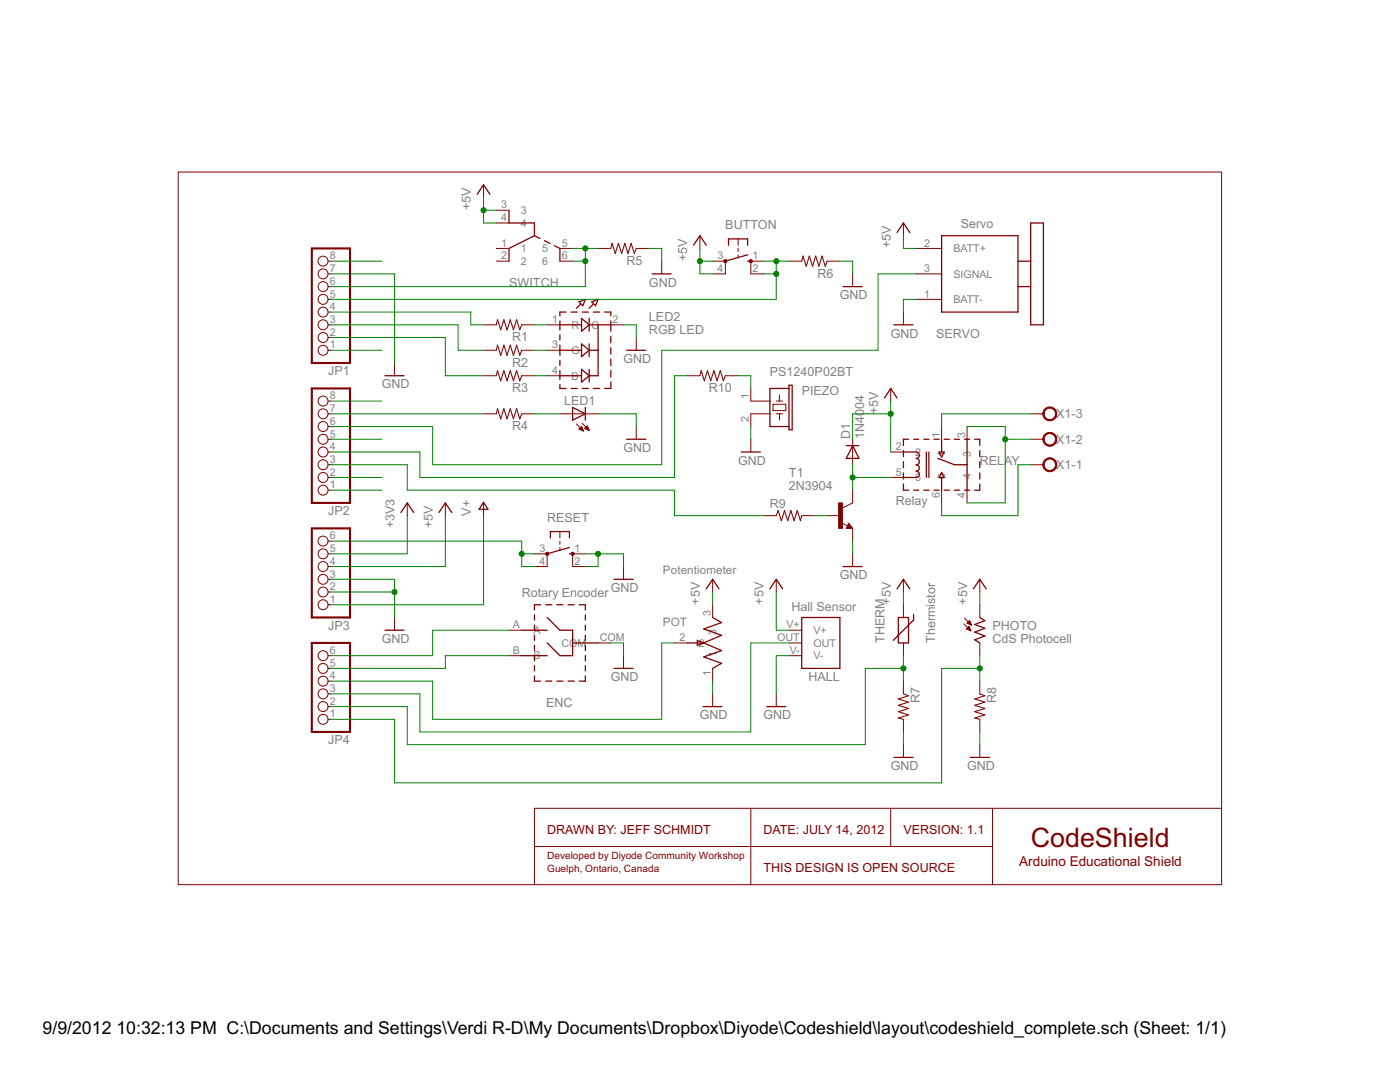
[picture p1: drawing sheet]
<svg xmlns="http://www.w3.org/2000/svg" width="279mm" height="216mm" viewBox="0 0 279 216" stroke-linecap="round" stroke-linejoin="round" font-family="sans-serif">
<g fill="none" stroke="#800000" stroke-width=".2">
<path d="M35.6 34.3h208.2v142.2h-208.2zM96.5 36.9v2.5M65.5 59.7h.5M65.5 57.2h.5M65.5 54.7h.5M65.5 52.1h.5M99 52.1h2.6M99 49.6h2.6M99 42h2.6M99 44.5h2.6M111.7 52.1h2.6M111.7 49.6h2.6"/>
<path d="M119.4 49.6h2.5M127 49.6h2.5M132.1 52.1v2.6M139.7 47v2.6M142.2 52.1h2.6v2.6h-2.6M147.3 47.7v1.2M147.3 49.6v.6M147.3 50.8v.7M152.4 52.1h-2.6v2.6h2.6M157.5 52.1h2.5M165.1 52.1h2.5M170.2 54.7v2.5"/>
<path d="M180.3 44.5v2.5M182.8 59.7h5.1M182.8 54.7h5.1M182.8 49.6h5.1M65.5 69.9h.5M65.5 67.4h.5M65.5 64.8h.5M65.5 62.3h.5M78.7 72.4v2.6M96.5 69.9h2.5M96.5 64.8h2.5M96.5 75h2.5"/>
<path d="M104.1 69.9h2.6M104.1 64.8h2.6M104.1 75h2.6M109.2 69.9h2.5M109.2 64.8h2.5M109.2 75h2.5M121.9 64.8h2.5M127 67.4v2.5M137.1 75h2.6M144.8 75h2.5M149.8 77.5v2.5h3.8M155.6 78.8v1.2"/>
<path d="M177.8 77.5v2.5M180.3 62.3v2.5M65.5 97.8h.5M65.5 95.3h.5M65.5 92.7h.5M65.5 90.2h.5M65.5 87.7h.5M65.5 85.1h.5M65.5 82.6h.5M65.5 80h.5M96.5 82.6h2.5M104.1 82.6h2.6"/>
<path d="M111.7 82.6h7.7M115 84.6l1.4 1.4M115.5 85.6l.6-.5 .3 .9zM115.6 85.6h.7M115.7 85.5h.5M115.8 85.7h.5M115.8 85.3h.4M116 85.2h.1M116 85.8h.4M116.2 84.5l1.4 1.4M116.3 86h.1M116.7 85.5h.7"/>
<path d="M116.8 85.3h.5M116.9 85.6h.6M117 85.2h.3M117.1 85.1h.2M117.2 85.7h.3M117.2 85l.4 .9-.9-.4zM117.5 85.8h.1M127 85.1v2.6M149.8 87.7v2.5M153.6 82.6h-3.8v2.5M154.3 80.7h2.5v1.2h-2.5zM154.9 82.6h1.3"/>
<path d="M154.9 80h1.3M155.6 82.6v1.2M170.2 87.7v5M170.2 97.8v2.6l-2.1 1M177.8 95.3h2.5M177.8 90.2h2.5M187.9 85.1v2.6M187.9 97.8v2.6M193 85.1v2.6M193 97.8v2.6M205.7 92.7h2.5M205.7 87.7h2.5"/>
<path d="M205.7 82.6h2.5M65.5 118.1h.5M65.5 115.6h.5M65.5 113.1h.5M65.5 110.5h.5M65.5 108h.5M81.3 100.4v2.5M88.9 100.4v2.5M96.5 100.4v2.5M106.7 110.5h2.5v2.6h-2.5M111.7 106.1v1.2M111.7 108v.6"/>
<path d="M111.7 109.2v.7M116.8 110.5h-2.5v2.6h2.5M124.4 113.1v2.5M142.2 115.6v2.5M152.4 102.9h2.5M154.9 115.6v2.5M160 102.9h2.5M165.1 102.9h2.5M167.9 104.3l1.2 .6M169.4 104.4l.8 1h-1.3zM170.2 105.4v2.6M170.2 110.5v2.6"/>
<path d="M180.3 115.6v2.5M195.5 115.6v2.5M65.5 120.7h.5M65.5 138.5h.5M65.5 135.9h.5M65.5 133.4h.5M65.5 130.8h.5M78.7 123.2v2.6M101.6 130.8h2.5M101.6 125.8h2.5M119.4 128.3h2.5M124.4 130.8v2.6"/>
<path d="M134.6 128.3h2.5M142.2 120.7v2.5M142.2 133.4v2.5M142.2 138.5v2.5M154.9 138.5v2.5M157.5 130.8h2.5M157.5 128.3h2.5M157.5 125.8h2.5M180.3 120.7v2.5M180.3 128.3v2.5M180.3 135.9v2.6M192.4 124.5l1.4 1.4"/>
<path d="M192.5 123.3l1.4 1.4M192.9 125.5l.5-.5 .4 .9zM192.9 125.5h.7M193 125.4h.6M193 124.4l.5-.6 .4 .9zM193 124.3h.7M193.1 125.3h.4M193.2 124.2h.5M193.2 124.4h.6M193.2 125.6h.5M193.2 125.2h.3M193.3 124.1h.3"/>
<path d="M193.3 125h.1M193.4 124h.1M193.5 124.5h.3M193.5 125.8h.2M193.8 124.7h.1M195.5 120.7v2.5M195.5 128.3v2.5M195.5 135.9v2.6M65.5 143.5h.5M65.5 141h.5M180.3 143.5v2.5M180.3 148.6v2.5"/>
<path d="M195.5 143.5v2.5M195.5 148.6v2.5M106.7 168.9h91.4M149.8 161.3v15.2M177.8 161.3v7.6M198.1 161.3v15.2M243.8 161.3h-137.1v15.2"/>
<circle cx="64.5" cy="59.7" r=".99"/>
<circle cx="64.5" cy="57.2" r=".99"/>
<circle cx="64.5" cy="54.7" r=".99"/>
<circle cx="64.5" cy="52.1" r=".99"/>
<circle cx="64.5" cy="69.9" r=".99"/>
<circle cx="64.5" cy="62.3" r=".99"/>
<circle cx="64.5" cy="64.8" r=".99"/>
<circle cx="64.5" cy="67.4" r=".99"/>
<circle cx="64.5" cy="92.7" r=".99"/>
<circle cx="64.5" cy="90.2" r=".99"/>
<circle cx="64.5" cy="87.7" r=".99"/>
<circle cx="64.5" cy="97.8" r=".99"/>
<circle cx="64.5" cy="95.3" r=".99"/>
<circle cx="64.5" cy="85.1" r=".99"/>
<circle cx="64.5" cy="82.6" r=".99"/>
<circle cx="64.5" cy="80" r=".99"/>
<circle cx="64.5" cy="115.6" r=".99"/>
<circle cx="64.5" cy="108" r=".99"/>
<circle cx="64.5" cy="113.1" r=".99"/>
<circle cx="64.5" cy="118.1" r=".99"/>
<circle cx="64.5" cy="110.5" r=".99"/>
<circle cx="64.5" cy="130.8" r=".99"/>
<circle cx="64.5" cy="138.5" r=".99"/>
<circle cx="64.5" cy="135.9" r=".99"/>
<circle cx="64.5" cy="133.4" r=".99"/>
<circle cx="64.5" cy="120.7" r=".99"/>
<circle cx="64.5" cy="143.5" r=".99"/>
<circle cx="64.5" cy="141" r=".99"/>
</g>
<path d="M62.2 49.6h7.6v22.8h-7.6zM62.2 77.5h7.6v22.9h-7.6zM62.2 105.4h7.6v17.8h-7.6zM62.2 128.3h7.6v17.7h-7.6z" fill="none" stroke="#800000" stroke-width=".42"/>
<g fill="none" stroke="#800000" stroke-width=".25">
<path d="M95.2 38.8l1.3-1.9 1.3 1.9M101.6 42v2.5h5.1v2.5M106.7 47l-5.1 2.6v2.5M106.7 47l1.1 .6M108.6 48l1.1 .6M110.6 49l1.1 .6v2.5M130.2 54.7h3.8M138.4 48.9l1.3-1.9 1.2 1.9M145.4 48.9v-1.2h3.8v1.2M149.2 52.1h.6M149.2 50.8l-4.4 1.3M168.3 57.2h3.8"/>
<path d="M179 46.4l1.3-1.9 1.3 1.9M187.9 47h15.3v15.3h-15.3zM203.2 52.1h2.5M203.2 57.2h2.5M205.7 44.5h2.5v20.3h-2.5zM76.8 75h3.8M111.7 75h4.4M111.7 64v1.8M111.7 66.8v1.1M111.7 68.9v2M111.7 71.9v1M111.7 73.9v1.8"/>
<path d="M111.7 76.7v.8h1.3M111.7 64.8h4.4M111.7 69.9h4.4M113 62.3h-1.3v.7M114 77.5h1.2M114 62.3h1.2M115.5 60.2l1.3-.5-.5 1.3zM115.8 60.7l-.8 .8M116.1 63.5l1.5 1.3-1.5 1.3zM116.1 68.6l1.5 1.3-1.5 1.3zM116.1 73.7l1.5 1.3-1.5 1.2zM116.2 77.5h1.2"/>
<path d="M116.2 62.3h1.2M117.6 64.8h4.3M117.6 69.9h1.8M117.6 63.5v2.6M117.6 68.6v2.6M117.6 73.7v2.5M118.1 60.2l1.3-.5-.5 1.3zM118.3 60.7l-.7 .8M118.4 77.5h1.3M118.4 62.3h1.3M119.4 64.8v10.2h-1.8M120.7 62.3h1.2v.7"/>
<path d="M121.9 76.2v1.3h-1.2M121.9 64v2.1M121.9 67.1v1.3M121.9 69.4v1.3M121.9 71.6v1.3M121.9 73.9v1.3M125.1 69.9h3.8M157.5 77.5h-3.9v7.6h3.9M157.5 76.9h.6v8.8h-.6zM176.5 79.4l1.3-1.9 1.2 1.9M178.4 64.8h3.8M114.3 81.3l2.5 1.3-2.5 1.2z"/>
<path d="M116.8 81.3v2.5M125.1 87.7h3.8M147.9 90.2h3.8M168.9 88.9h2.5M170.2 88.9l1.2 2.6h-2.5zM180.3 90.2h2.5a.63 .63 0 0 1 .7 .6 .63 .63 0 0 1-.7 .7 .63 .63 0 0 1 .7 .6 .63 .63 0 0 1-.7 .6 .63 .63 0 0 1 .7 .7 .63 .63 0 0 1-.7 .6 .63 .63 0 0 1 .7 .6 .63 .63 0 0 1-.7 .7h-2.5M180.3 89.9v1.2M180.3 92.1v1.2M180.3 94.4v1.2M180.3 96.6v1.2h1M181.3 87.7h-1v1.2M182.3 87.7h1.1"/>
<path d="M182.3 97.8h1.1M184.4 87.7h1M184.4 97.8h1M184.9 90.2v5.1M185.4 90.2v5.1M186.4 87.7h1M186.4 97.8h1M187.2 91.5l3.3 1.2h2.5M187.4 90.2h1l-.5 1zM187.9 94.3l.5 1h-1zM187.9 87.7v2.5M187.9 95.3v2.5"/>
<path d="M188.4 87.7h1.1M188.4 97.8h1.1M190.5 87.7h1M190.5 97.8h1M192.5 87.7h1M192.5 97.8h1M193 87.7v10.1M194.5 87.7h1v1.2M195.5 96.6v1.2h-1M195.5 89.9v1.2M195.5 92.1v1.2M195.5 94.4v1.2"/>
<path d="M80 102.3l1.3-1.9 1.2 1.9M87.6 102.3l1.3-1.9 1.2 1.9M96.5 100.2l.9 1.4h-1.8zM109.8 107.3v-1.2h3.8v1.2M113.6 110.5h.7M113.6 109.2l-4.4 1.3M122.5 115.6h3.8M140.9 117.5l1.3-1.9 1.3 1.9M153.6 117.5l1.3-1.9 1.3 1.9M168.3 113.1h3.8M169.4 104.9l.1 .3h-.4l.3-.5 .5 .6h-.8M179 117.5l1.3-1.9 1.3 1.9"/>
<path d="M194.3 117.5l1.2-1.9 1.3 1.9M76.8 125.8h3.8M104.1 125.8h5.1M104.1 130.8h5.1M106.7 134.9v1h1.2M106.7 122.7v1M106.7 124.7v1.1M106.7 126.7v1.1M106.7 128.8v1M106.7 130.8v1M106.7 132.8v1.1M107.9 120.7h-1.2v1"/>
<path d="M108.9 135.9h1.2M108.9 120.7h1.2M109.2 123.2l2.5 2.6h2.6v5h-2.6l-2.5-2.5M111.1 135.9h1.3M111.1 120.7h1.3M113.4 135.9h1.2M113.4 120.7h1.2M114.3 128.3h5.1M115.6 120.7h1.2v1M116.8 122.7v1M116.8 124.7v1.1M116.8 126.7v1.1"/>
<path d="M116.8 128.8v1M116.8 130.8v1M116.8 132.8v1.1M116.8 134.9v1h-1.2M122.5 133.4h3.8M137.1 128.3h3.3M139.2 127.8l1.2 .5-1.2 .5zM140.4 128.3l3.6 1.5-3.6 1.3 3.6 1.3-1.8 1M142.2 123.2l1.8 1-3.6 1.3 3.6 1.3-3.6 1.5M160 123.2h7.6v10.2h-7.6zM179.3 123.2h2v5.1h-2zM182.3 122.6v1.1l-4 4.1"/>
<path d="M195.5 123.2l1.1 .6-2.1 .8 2.1 .8-2.1 .7 2.1 .8-2.1 .8 1 .6M140.3 141h3.8M153 141h3.8M178.4 151.1h3.8M193.6 151.1h3.8"/>
</g>
<g fill="#800000" stroke="#800000" stroke-width=".2">
<path d="M208.5 91.8a1.4 1.4 0 0 1 2.2 .2 1.4 1.4 0 0 1-.8 2.1 1.4 1.4 0 0 1-1.8-1.4h.3a1.15 1.15 0 0 1 1.6-1 1.15 1.15 0 0 1 .3 1.9 1.15 1.15 0 0 1-1.9-.6v-.3h-.3z" fill-rule="evenodd"/>
<path d="M208.5 86.7a1.4 1.4 0 0 1 2.2 .2 1.4 1.4 0 0 1-.8 2.1 1.4 1.4 0 0 1-1.8-1.3h.3a1.15 1.15 0 0 1 1.6-1.1 1.15 1.15 0 0 1 .3 1.9 1.15 1.15 0 0 1-1.9-.6v-.2h-.3z" fill-rule="evenodd"/>
<path d="M208.5 81.6a1.4 1.4 0 0 1 2.2 .3 1.4 1.4 0 0 1-.8 2 1.4 1.4 0 0 1-1.8-1.3h.3a1.15 1.15 0 0 1 1.6-1.1 1.15 1.15 0 0 1 .3 1.9 1.15 1.15 0 0 1-1.9-.5v-.3h-.3z" fill-rule="evenodd"/>
<circle cx="109.2" cy="110.5" r=".33"/>
<circle cx="114.3" cy="110.5" r=".33"/>
<circle cx="144.8" cy="52.1" r=".33"/>
<circle cx="149.8" cy="52.1" r=".33"/>
</g>
<path d="M121.9 49.6l.3-1 .6 2 .6-2 .7 2 .6-2 .6 2 .7-2 .6 2 .4-1M160 52.1l.3-1 .6 2 .6-2 .7 2 .6-2 .6 2 .7-2 .6 2 .4-1M99 64.8l.3-1 .6 2 .7-2 .6 2 .6-2 .7 2 .6-2 .6 2 .4-1M99 69.9l.3-1 .6 2 .7-2 .6 2 .6-2 .7 2 .6-2 .6 2 .4-1M99 75l.3-1 .6 2 .7-2 .6 2 .6-2 .7 2 .6-2 .6 2 .4-1M139.7 75l.2-1 .7 2 .6-2 .6 2 .7-2 .6 2 .6-2 .7 2 .4-1M99 82.6l.3-1 .6 2 .7-2 .6 2 .6-2 .7 2 .6-2 .6 2 .4-1M154.9 102.9l.4-1 .6 2 .7-2 .6 2 .6-2 .7 2 .6-2 .6 2 .3-1M180.3 138.5l1 .3-2 .7 2 .6-2 .6 2 .7-2 .6 2 .6-2 .7 1 .2M195.5 138.5l1.1 .3-2.1 .7 2.1 .6-2.1 .6 2.1 .7-2.1 .6 2.1 .6-2.1 .7 1 .2" fill="none" stroke="#800000" stroke-width=".21"/>
<path d="M167.4 100.4h.7v5h-.7z" fill="#800000" stroke="#800000" stroke-width=".2"/>
<g fill="none" stroke="#008000" stroke-width=".2">
<path d="M96.5 39.4v5.1h2.5M66 52.1h10.2M66 54.7h12.7v17.7M96.5 42h2.5M114.3 49.6h5.1M114.3 52.1h2.5M116.8 49.6v7.6h-50.8M129.5 49.6h2.6v2.5M139.7 52.1h2.5M139.7 49.6v5.1h2.5M152.4 52.1h5.1M152.4 54.7h2.5"/>
<path d="M154.9 52.1v7.6h-88.9M167.6 52.1h2.6v2.6M180.3 47v2.6h2.5M182.8 54.7h-7.6v15.2h-43.1v22.8h-45.8v-7.6h-20.3M182.8 59.7h-2.5v2.6M66 64.8h25.4v5.1h5.1M66 62.3h28v2.5h2.5M66 69.9h10.2M66 67.4h22.9v7.6h7.6M106.7 64.8h2.5M106.7 69.9h2.5M106.7 75h2.5"/>
<path d="M124.4 64.8h2.6v2.6M137.1 75h-2.5v20.3h-50.8v-5.1h-17.8M147.3 75h2.5v2.5M66 80h10.2M66 82.6h30.5M66 92.7h15.3v5.1h53.3v5.1h17.8M66 87.7h10.2M66 95.3h10.2M66 97.8h10.2M106.7 82.6h5M119.4 82.6h7.6v2.5M149.8 85.1v2.6"/>
<path d="M170.2 95.3h7.6M170.2 92.7v5.1M177.8 82.6h-7.6v5.1M177.8 80v10.2M193 85.1h7.6v15.3h-7.6M200.6 87.7h5.1M205.7 82.6h-17.8v2.5M205.7 92.7h-2.5v10.2h-15.3v-2.5M66 108h38.1v5.1h2.6M66 115.6h12.7v7.6M66 118.1h12.7M81.3 102.9v7.6h-15.3"/>
<path d="M88.9 102.9v10.2h-22.9M96.5 102.9v17.8h-30.5M104.1 110.5h2.6M116.8 110.5h7.6v2.6M119.4 110.5v2.6h-2.6M142.2 118.1v2.6M154.9 118.1v7.7h2.6M162.5 102.9h2.6M170.2 108v2.5M180.3 118.1v2.6M195.5 118.1v2.6M101.6 130.8h-12.7v2.6h-22.9"/>
<path d="M101.6 125.8h-15.3v5h-20.3M121.9 128.3h2.5v2.5M134.6 128.3h-2.5v15.2h-45.8v-7.6h-20.3M142.2 135.9v2.6M157.5 130.8h-2.6v7.7M157.5 128.3h-7.7v17.7h-66v-7.5h-17.8M180.3 133.4h-7.6v15.2h-91.4v-7.6h-15.3M180.3 130.8v5.1M195.5 133.4h-7.6v22.8h-109.2v-12.7h-12.7M195.5 130.8v5.1M180.3 146v2.6M195.5 146v2.6"/>
</g>
<g fill="#008000" stroke="#008000" stroke-width=".2">
<circle cx="104.1" cy="110.5" r=".51"/>
<circle cx="116.8" cy="49.6" r=".51"/>
<circle cx="116.8" cy="52.1" r=".51"/>
<circle cx="154.9" cy="52.1" r=".51"/>
<circle cx="154.9" cy="54.7" r=".51"/>
<circle cx="78.7" cy="118.1" r=".51"/>
<circle cx="119.4" cy="110.5" r=".51"/>
<circle cx="180.3" cy="133.4" r=".51"/>
<circle cx="195.5" cy="133.4" r=".51"/>
<circle cx="139.7" cy="52.1" r=".51"/>
<circle cx="177.8" cy="82.6" r=".51"/>
<circle cx="96.5" cy="42" r=".51"/>
<circle cx="170.2" cy="95.3" r=".51"/>
<circle cx="200.6" cy="87.7" r=".51"/>
</g>
<text font-size="6" fill="#800000" x="205.7" y="168.9">CodeShield</text>
<g font-size="4">
<text x="8.5" y="206.4">9/9/2012</text>
<text x="23.2" y="206.4">10:32:13 PM C:\Documents and Settings\Verdi R-D\My Documents\Dropbox\Diyode\Codeshield\layout\codeshield_complete.sch (Sheet: 1/1)</text>
</g>
<text font-size="3" fill="#800000" x="203.4" y="172.7">Arduino Educational Shield</text>
<g font-size="2.8" fill="#808080">
<text x="94" y="42" transform="rotate(-90 94 42)">+5V</text>
<text x="144.8" y="45.8">BUTTON</text>
<text x="191.7" y="45.5">Servo</text>
<text x="125.1" y="52.8">R5</text>
<text x="137.1" y="52.1" transform="rotate(-90 137.1 52.1)">+5V</text>
<text x="177.8" y="49.6" transform="rotate(-90 177.8 49.6)">+5V</text>
<text x="101.6" y="57.2">SWITCH</text>
<text x="129.5" y="57.2">GND</text>
<text x="163.1" y="55.4">R6</text>
<text x="167.6" y="59.7">GND</text>
<text x="129.5" y="64">LED2</text>
<text x="102.2" y="68.1">R1</text>
<text x="129.5" y="66.6">RGB LED</text>
<text x="177.8" y="67.3">GND</text>
<text x="186.8" y="67.3">SERVO</text>
<text x="65.5" y="74.8">JP1</text>
<text x="76.2" y="77.5">GND</text>
<text x="102.2" y="73.2">R2</text>
<text x="124.4" y="72.4">GND</text>
<text x="153.6" y="75">PS1240P02BT</text>
<text x="102.2" y="78.2">R3</text>
<text x="112.6" y="80.8">LED1</text>
<text x="141.4" y="78.2">R10</text>
<text x="160" y="78.8">PIEZO</text>
<text x="175.2" y="82.6" transform="rotate(-90 175.2 82.6)">+5V</text>
<text x="210.8" y="83.5">X1-3</text>
<text x="102.2" y="85.9">R4</text>
<text x="169.7" y="87.7" transform="rotate(-90 169.7 87.7)">D1</text>
<text x="172.5" y="87.7" transform="rotate(-90 172.5 87.7)">1N4004</text>
<text x="210.8" y="88.5">X1-2</text>
<text x="124.4" y="90.2">GND</text>
<text x="147.3" y="92.7">GND</text>
<text x="157.5" y="95.3">T1</text>
<text x="195.5" y="92.7">RELAY</text>
<text x="210.8" y="93.6">X1-1</text>
<text x="153.6" y="101.4">R9</text>
<text x="157.5" y="97.8">2N3904</text>
<text x="178.8" y="100.9">Relay</text>
<text x="65.5" y="102.8">JP2</text>
<text x="78.7" y="105.4" transform="rotate(-90 78.7 105.4)">+3V3</text>
<text x="86.3" y="105.4" transform="rotate(-90 86.3 105.4)">+5V</text>
<text x="94" y="102.9" transform="rotate(-90 94 102.9)">V+</text>
<text x="109.2" y="104.2">RESET</text>
<text x="104.1" y="119.1">Rotary Encoder</text>
<text x="121.9" y="118.1">GND</text>
<text x="167.6" y="115.6">GND</text>
<text x="65.5" y="125.6">JP3</text>
<text x="139.7" y="120.7" transform="rotate(-90 139.7 120.7)">+5V</text>
<text x="152.4" y="120.7" transform="rotate(-90 152.4 120.7)">+5V</text>
<text x="158" y="121.9">Hall Sensor</text>
<text x="177.8" y="120.7" transform="rotate(-90 177.8 120.7)">+5V</text>
<text x="193" y="120.7" transform="rotate(-90 193 120.7)">+5V</text>
<text x="198.1" y="125.7">PHOTO</text>
<text x="76.2" y="128.3">GND</text>
<text x="176.5" y="128.3" transform="rotate(-90 176.5 128.3)">THERM</text>
<text x="186.7" y="128.3" transform="rotate(-90 186.7 128.3)">Thermistor</text>
<text x="198.1" y="128.3">CdS Photocell</text>
<text x="121.9" y="135.9">GND</text>
<text x="161.3" y="135.9">HALL</text>
<text x="109" y="141">ENC</text>
<text x="139.7" y="143.5">GND</text>
<text x="152.4" y="143.5">GND</text>
<text x="183.6" y="140.4" transform="rotate(-90 183.6 140.4)">R7</text>
<text x="198.8" y="140.4" transform="rotate(-90 198.8 140.4)">R8</text>
<text x="65.5" y="148.5">JP4</text>
<text x="177.8" y="153.7">GND</text>
<text x="193" y="153.7">GND</text>
</g>
<g font-size="2.8" fill="#800000">
<text x="109.2" y="166.4">DRAWN BY: JEFF SCHMIDT</text>
<text x="152.4" y="166.4">DATE: JULY 14, 2012</text>
<text x="180.3" y="166.4">VERSION: 1.1</text>
<text x="152.4" y="174">THIS DESIGN IS OPEN SOURCE</text>
</g>
<g font-size="2.6" fill="#808080">
<text x="132.3" y="114.6">Potentiometer</text>
<text x="132.3" y="124.9">POT</text>
</g>
<g font-size="2.4" fill="#808080">
<text x="100" y="41.6">3</text>
<text x="100" y="44.1">4</text>
<text x="103.9" y="42.7">3</text>
<text x="103.9" y="45.3">4</text>
<text x="65.8" y="51.8">8</text>
<text x="100" y="51.8">2</text>
<text x="100" y="49.2">1</text>
<text x="103.9" y="52.9">2</text>
<text x="103.9" y="50.3">1</text>
<text x="108.2" y="50.3">5</text>
<text x="108.2" y="52.9">6</text>
<text x="112.1" y="49.2">5</text>
<text x="112.1" y="51.8">6</text>
<text x="143.2" y="51.8">3</text>
<text x="150.2" y="51.8">1</text>
<text x="184.4" y="49.2">2</text>
<text x="190.3" y="50.3">BATT+</text>
<text x="65.8" y="59.4">5</text>
<text x="65.8" y="56.8">6</text>
<text x="65.8" y="54.3">7</text>
<text x="143.2" y="54.3">4</text>
<text x="150.2" y="54.3">2</text>
<text x="184.4" y="54.3">3</text>
<text x="184.4" y="59.4">1</text>
<text x="190.3" y="55.4">SIGNAL</text>
<text x="65.8" y="64.5">3</text>
<text x="65.8" y="61.9">4</text>
<text x="110.2" y="64.5">1</text>
<text x="114.1" y="65.6">R</text>
<text x="118" y="65.6">C</text>
<text x="122.3" y="64.5">2</text>
<text x="190.3" y="60.5">BATT-</text>
<text x="65.8" y="69.5">1</text>
<text x="65.8" y="67">2</text>
<text x="110.2" y="69.5">3</text>
<text x="114.1" y="70.6">G</text>
<text x="110.2" y="74.6">4</text>
<text x="114.1" y="75.7">B</text>
<text x="65.8" y="82.2">7</text>
<text x="65.8" y="79.7">8</text>
<text x="149.5" y="79.7" transform="rotate(-90 149.5 79.7)">1</text>
<text x="65.8" y="89.8">4</text>
<text x="65.8" y="87.3">5</text>
<text x="65.8" y="84.8">6</text>
<text x="149.5" y="84.1" transform="rotate(-90 149.5 84.1)">2</text>
<text x="178.8" y="89.8">2</text>
<text x="187.6" y="87.3" transform="rotate(-90 187.6 87.3)">1</text>
<text x="192.6" y="87.3" transform="rotate(-90 192.6 87.3)">3</text>
<text x="65.8" y="94.9">2</text>
<text x="65.8" y="92.4">3</text>
<text x="178.8" y="94.9">5</text>
<text x="182.6" y="91">2</text>
<text x="188.7" y="95.5" transform="rotate(-90 188.7 95.5)">6</text>
<text x="188.7" y="91.2" transform="rotate(-90 188.7 91.2)">1</text>
<text x="193.8" y="95.5" transform="rotate(-90 193.8 95.5)">4</text>
<text x="193.8" y="91.2" transform="rotate(-90 193.8 91.2)">3</text>
<text x="65.8" y="97.5">1</text>
<text x="182.6" y="96">5</text>
<text x="187.6" y="99.4" transform="rotate(-90 187.6 99.4)">6</text>
<text x="192.6" y="99.4" transform="rotate(-90 192.6 99.4)">4</text>
<text x="65.8" y="107.6">6</text>
<text x="65.8" y="112.7">4</text>
<text x="65.8" y="110.2">5</text>
<text x="107.7" y="110.2">3</text>
<text x="107.7" y="112.7">4</text>
<text x="114.6" y="110.2">1</text>
<text x="114.6" y="112.7">2</text>
<text x="65.8" y="117.8">2</text>
<text x="65.8" y="115.2">3</text>
<text x="65.8" y="120.3">1</text>
<text x="102.4" y="125.4">A</text>
<text x="141.9" y="122.9" transform="rotate(-90 141.9 122.9)">3</text>
<text x="157" y="125.4">V+</text>
<text x="65.8" y="130.5">6</text>
<text x="102.4" y="130.5">B</text>
<text x="106.5" y="126.5">A</text>
<text x="106.5" y="131.6">B</text>
<text x="112.1" y="129">COM</text>
<text x="119.7" y="127.9">COM</text>
<text x="135.6" y="127.9">2</text>
<text x="139.5" y="129">2</text>
<text x="143" y="131" transform="rotate(-90 143 131)">1</text>
<text x="143" y="126.7" transform="rotate(-90 143 126.7)">3</text>
<text x="155.1" y="127.9">OUT</text>
<text x="157.6" y="130.5">V-</text>
<text x="162.3" y="126.5">V+</text>
<text x="162.3" y="129">OUT</text>
<text x="162.3" y="131.6">V-</text>
<text x="65.8" y="135.5">4</text>
<text x="65.8" y="133">5</text>
<text x="141.9" y="134.9" transform="rotate(-90 141.9 134.9)">1</text>
<text x="65.8" y="143.2">1</text>
<text x="65.8" y="140.6">2</text>
<text x="65.8" y="138.1">3</text>
</g>
<g font-size="2.2" fill="#800000">
<text x="109.2" y="171.5">Developed by Diyode Community Workshop</text>
<text x="109.2" y="174">Guelph, Ontario, Canada</text>
</g>
</svg>
